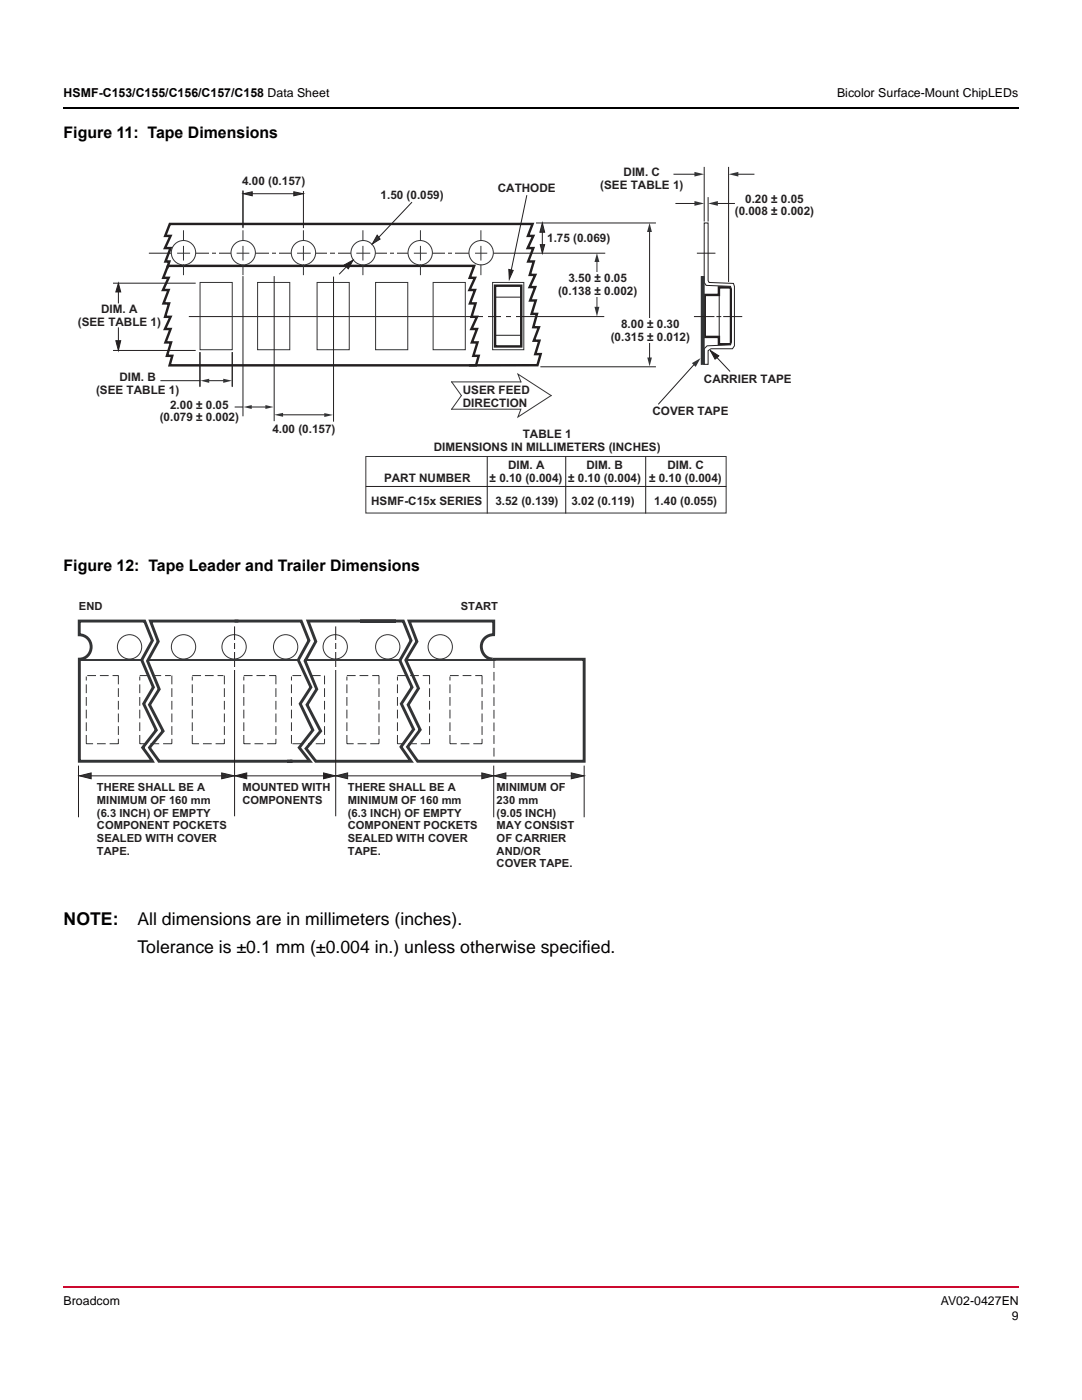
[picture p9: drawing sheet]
<svg xmlns="http://www.w3.org/2000/svg" width="216mm" height="279mm" viewBox="0 0 216 279" stroke-linecap="round" stroke-linejoin="round" font-family="sans-serif">
<path d="M12.5 256.7h.2v.3h-.2z" fill="#cc092f"/>
<path d="M12.7 256.9h190.7" fill="none" stroke="#cc092f" stroke-width=".36"/>
<path d="M12.5 21.4h.2v.4h-.2z" fill="#000"/>
<path d="M12.7 21.6h190.7" fill="none" stroke="#000" stroke-width=".36"/>
<path d="M13 31.8h150.5v73.5h-150.5z" fill="#fff"/>
<path d="M140.6 58.9h2.9v-1.6h2.4v11.4h-2.4v-1.5h-2.9z" fill="none" stroke="#231f20" stroke-width=".49"/>
<path d="M143.5 58.7v8.7" fill="none" stroke="#231f20" stroke-width=".2"/>
<path d="M140.5 44.5h.8v11.5l.2 .4 4.9 .2 .1 .5v11.9l-.3 .6h-4.3l-.6 .4v2.7h-.8v-3.1l.6-.6 4.7-.2 .2-.6v-10.5l-.2-.6-4.9-.1-.4-.6z" fill="#fff"/>
<path d="M140.5 44.5h.8v11.5l.2 .4 4.9 .2 .1 .5v11.9l-.3 .6h-4.3l-.6 .4v2.7h-.8v-3.1l.6-.6 4.7-.2 .2-.6v-10.5l-.2-.6-4.9-.1-.4-.6z" fill="none" stroke="#231f20" stroke-width=".2"/>
<path d="M33.5 53.1h61.1l-.9 2.3h1.1l-1.1 2.5h1.1l-1 2.7h1.1l-.8 2.6h1.1l-1.1 2.5h1.1l-1 2.6h1.1l-.9 2.7h1.1l-.5 1.9h-61.2l.6-1.9h-1.1l.8-2.7h-1.1l1-2.6h-1.1l1.1-2.5h-1.1l.8-2.6h-1.1l1-2.7h-1.1l1.1-2.5h-1z" fill="#fff"/>
<path d="M33.5 53.1h61.1l-.9 2.3h1.1l-1.1 2.5h1.1l-1 2.7h1.1l-.8 2.6h1.1l-1.1 2.5h1.1l-1 2.6h1.1l-.9 2.7h1.1l-.5 1.9h-61.2l.6-1.9h-1.1l.8-2.7h-1.1l1-2.6h-1.1l1.1-2.5h-1.1l.8-2.6h-1.1l1-2.7h-1.1l1.1-2.5h-1z" fill="none" stroke="#231f20" stroke-width=".49"/>
<path d="M139.9 55.2h.6v17.5h-.6z" fill="#323436"/>
<path d="M139.9 55.2h.6v17.5h-.6z" fill="none" stroke="#323436" stroke-width=".2"/>
<path d="M140.5 33.4v10.7M141.3 39.4v4.7" fill="none" stroke="#231f20" stroke-width=".2"/>
<path d="M141.3 40.6l1.9-.5v1z" fill="#323436"/>
<path d="M143.2 40.6h3.3" fill="none" stroke="#231f20" stroke-width=".2"/>
<path d="M138.6 40.1l1.9 .5-1.9 .5z" fill="#323436"/>
<path d="M29.8 50.5h90.9M107 44.5h23.8M134.9 40.6h3.7M37.8 63.2h82.7" fill="none" stroke="#231f20" stroke-width=".2"/>
<path d="M98.3 56.4h6.2v13.4h-6.2z" fill="none" stroke="#323436" stroke-width=".2"/>
<g fill="#323436">
<path d="M64.7 82.4l1.8 .4-1.8 .4z"/>
<path d="M129.2 71.4h.9l-.5 1.7z"/>
<path d="M129.6 44.5l.5 1.8h-1z"/>
</g>
<path d="M129.6 46.3v25.1" fill="none" stroke="#231f20" stroke-width=".2"/>
<g fill="#323436">
<path d="M118.6 61.2h1l-.5 2z"/>
<path d="M119.1 50.5l.5 1.8h-1z"/>
</g>
<path d="M119.1 52.3v8.9" fill="none" stroke="#323436" stroke-width=".2"/>
<path d="M48.6 38.7l1.7-.4v.8z" fill="#323436"/>
<path d="M48.6 38.7l1.7-.4v.8z" fill="none" stroke="#231f20" stroke-width=".2"/>
<path d="M58.6 38.3l1.9 .4-1.9 .4z" fill="#323436"/>
<path d="M50.2 38.7h8.6M58.6 38.3l1.9 .4-1.9 .4z" fill="none" stroke="#231f20" stroke-width=".2"/>
<path d="M141.7 69.9l1.7 1.1-.7 .7z" fill="#231f20"/>
<path d="M141.7 69.9l1.7 1.1-.7 .7zM143.1 71.4l2.5 2.7" fill="none" stroke="#231f20" stroke-width=".2"/>
<path d="M122.6 63.6h13.2v4.8h-13.2z" fill="#fff"/>
<path d="M39.9 56.4h6.4v13.4h-6.4zM47.3 50.5h2.5M51.4 56.4h6.4v13.4h-6.4zM59.4 50.5h2.5M63.3 56.4h6.4v13.4h-6.4zM71.1 50.5h2.3M74.9 56.4h6.5v13.4h-6.5zM86.4 56.4h6.4v13.4h-6.4zM90.1 76.2h13.8l-.5-1.5 6.6 4.2-6.6 4.3 .5-1.5h-13.8l2-2.8z" fill="none" stroke="#323436" stroke-width=".2"/>
<path d="M23.6 57.9v2.6M39.9 70.4v6.6M46.3 70.4v6.6" fill="none" stroke="#231f20" stroke-width=".2"/>
<circle cx="36.6" cy="50.4" r="2.43" fill="#fff"/>
<g fill="none" stroke="#323436" stroke-width=".2">
<path d="M35.4 50.5h2.4M36.6 49.2v2.7"/>
<circle cx="36.6" cy="50.4" r="2.43"/>
</g>
<circle cx="48.5" cy="50.4" r="2.43" fill="#fff"/>
<g fill="none" stroke="#323436" stroke-width=".2">
<path d="M47.3 50.5h2.3M48.5 49.2v2.7"/>
<circle cx="48.5" cy="50.4" r="2.43"/>
</g>
<circle cx="60.5" cy="50.4" r="2.43" fill="#fff"/>
<g fill="none" stroke="#323436" stroke-width=".2">
<path d="M59.4 50.5h2.5M60.5 49.2v2.7"/>
<circle cx="60.5" cy="50.4" r="2.43"/>
</g>
<circle cx="72.5" cy="50.4" r="2.43" fill="#fff"/>
<g fill="none" stroke="#323436" stroke-width=".2">
<path d="M71.2 50.5h2.6M72.4 49.2v2.7"/>
<circle cx="72.5" cy="50.4" r="2.43"/>
</g>
<circle cx="83.8" cy="50.4" r="2.43" fill="#fff"/>
<g fill="none" stroke="#323436" stroke-width=".2">
<path d="M82.7 50.5h2.4M83.9 49.2v2.7"/>
<circle cx="83.8" cy="50.4" r="2.43"/>
</g>
<circle cx="96" cy="50.4" r="2.43" fill="#fff"/>
<g fill="none" stroke="#323436" stroke-width=".2">
<path d="M94.9 50.5h2.2M96 49.2v2.7"/>
<circle cx="96" cy="50.4" r="2.43"/>
</g>
<path d="M107.8 48.8h.9l-.5 1.7z" fill="#323436"/>
<path d="M107.8 48.8h.9l-.5 1.7z" fill="none" stroke="#231f20" stroke-width=".2"/>
<path d="M108.2 44.5l.5 1.8h-1z" fill="#323436"/>
<path d="M108.2 44.5l.5 1.8h-1zM108.2 46.3v2.5" fill="none" stroke="#231f20" stroke-width=".2"/>
<path d="M112.5 54.4h13.2v4.9h-13.2z" fill="#fff"/>
<path d="M145.4 33.4v22.8" fill="none" stroke="#231f20" stroke-width=".2"/>
<path d="M145.4 34.8l1.9-.5v.9z" fill="#323436"/>
<path d="M147.3 34.8h3.1" fill="none" stroke="#231f20" stroke-width=".2"/>
<path d="M138.6 34.3l1.9 .5-1.9 .4z" fill="#323436"/>
<path d="M134.5 34.8h4.1M139.2 50.5h3.5" fill="none" stroke="#231f20" stroke-width=".2"/>
<path d="M138.1 72.5l1.7-1-1 1.7z" fill="#323436"/>
<path d="M48.5 38.1v7.2M41.3 76h3.5M138.4 72.8l-7 7.8" fill="none" stroke="#231f20" stroke-width=".2"/>
<path d="M36.6 46.1v1.9M36.6 52.9v1.9M48.5 46.1v1.9M48.5 52.9v1.9M60.5 46.1v1.9M60.5 52.9v1.9M72.4 46.1v1.9M72.4 52.9v1.9M83.9 46.1v1.9M83.9 52.9v1.9M96 46.1v1.9M96 52.9v1.9" fill="none" stroke="#323436" stroke-width=".2"/>
<path d="M68.7 52.9l1.8-1-1 1.7z" fill="#231f20"/>
<path d="M68.7 52.9l1.8-1-1 1.7zM69.1 53.3l-1.4 1.4" fill="none" stroke="#231f20" stroke-width=".2"/>
<path d="M75.3 46.9l.5 .8-1.5 1z" fill="#323436"/>
<path d="M75.3 46.9l.5 .8-1.5 1zM82.1 40.4l-6.6 7" fill="none" stroke="#231f20" stroke-width=".2"/>
<g fill="#fff">
<path d="M102 62h1v2.3h-1z"/>
<path d="M100 62h1v2.3h-1z"/>
<path d="M96.3 62h1v2.3h-1z"/>
</g>
<path d="M73 91.1h71.9v11.3h-71.9z" fill="none" stroke="#323436" stroke-width=".2"/>
<path d="M73.1 97.1h71.7M97.2 91.2v11.2M112.9 91.2v11.2" fill="none" stroke="#231f20" stroke-width=".2"/>
<path d="M101.5 53.8l.9 .2-.8 1.7z" fill="#231f20"/>
<path d="M105.1 39.1l-3.1 14.9M22.7 56.5h16.2M101.5 53.8l.9 .2-.8 1.7z" fill="none" stroke="#231f20" stroke-width=".2"/>
<path d="M54.7 82.8l1.8-.4v.8z" fill="#323436"/>
<path d="M56.5 82.8h8.2" fill="none" stroke="#231f20" stroke-width=".2"/>
<path d="M23.6 56.5l.5 1.8h-1z" fill="#231f20"/>
<path d="M23.6 56.5l.5 1.8h-1z" fill="none" stroke="#231f20" stroke-width=".2"/>
<path d="M23.1 68h1l-.5 1.9z" fill="#231f20"/>
<path d="M22.7 69.9h16.2M23.1 68h1l-.5 1.9zM39.9 70.4v6.7M46.3 70.4v6.7" fill="none" stroke="#231f20" stroke-width=".2"/>
<g fill="#323436">
<path d="M40 76l1.7-.4v.8z"/>
<path d="M44.5 75.6l1.8 .4-1.8 .4z"/>
</g>
<path d="M48.5 38.2v7.2M60.5 38.2v7.2M48.5 55.2v27.8M54.7 55.2v28.8M66.6 55.3v28.7M32.1 76h7.8" fill="none" stroke="#231f20" stroke-width=".2"/>
<g fill="#323436">
<path d="M48.6 81.2l1.6-.4v.8z"/>
<path d="M53 80.8l1.6 .4-1.6 .4z"/>
</g>
<path d="M46.9 81.2h1.5M50.2 81.2h2.8" fill="none" stroke="#231f20" stroke-width=".2"/>
<g fill="#fff">
<path d="M90.2 49.9h.6v1.3h-.6z"/>
<path d="M88.8 49.9h.5v1.3h-.5z"/>
<path d="M78.7 49.9h.6v1.3h-.6z"/>
<path d="M77.3 49.9h.5v1.3h-.5z"/>
<path d="M66.8 49.9h.6v1.3h-.6z"/>
<path d="M65.3 49.9h.6v1.3h-.6z"/>
<path d="M55 49.9h.6v1.3h-.6z"/>
<path d="M53.6 49.9h.6v1.3h-.6z"/>
<path d="M43.1 49.9h.6v1.3h-.6z"/>
<path d="M41.6 49.9h.6v1.3h-.6z"/>
</g>
<path d="M33.4 53.5l.4-1.3h-.8l1-2.7h-1.1l1.1-2.4h-1l.9-2.4h72.4l-1 2.4h1.1l-1.1 2.4h1.1l-1 2.7h1.1l-.8 2.7h1.1l-1.1 2.4h1.1l-1 2.7h1.1l-.8 2.6h1l-.7 2.7h1.1l-1 2.7h1.1l-.8 2.7h1.1l-.7 2.2h-13.6M98.8 57h5.2v12.1h-5.2z" fill="none" stroke="#231f20" stroke-width=".49"/>
<path d="M98.8 59.3h5.2M23.6 65.4v2.9M98.8 66.9h5.2M107.9 73.2h22.9M128.8 91.2v11.2" fill="none" stroke="#231f20" stroke-width=".2"/>
<path d="M138.6 63.2h9.4" fill="none" stroke="#231f20" stroke-width=".2" stroke-dasharray="3.9 .6 .8 .6"/>
<g fill="#fff">
<path d="M13 118.1h107v57.6h-107z"/>
<circle cx="25.9" cy="129.1" r="2.43"/>
</g>
<circle cx="25.9" cy="129.1" r="2.43" fill="none" stroke="#323436" stroke-width=".2"/>
<circle cx="36.6" cy="129.1" r="2.43" fill="#fff"/>
<circle cx="36.6" cy="129.1" r="2.43" fill="none" stroke="#323436" stroke-width=".2"/>
<circle cx="46.7" cy="129.1" r="2.43" fill="#fff"/>
<circle cx="46.7" cy="129.1" r="2.43" fill="none" stroke="#323436" stroke-width=".2"/>
<circle cx="57" cy="129.1" r="2.43" fill="#fff"/>
<circle cx="57" cy="129.1" r="2.43" fill="none" stroke="#323436" stroke-width=".2"/>
<circle cx="66.9" cy="129.1" r="2.43" fill="#fff"/>
<circle cx="66.9" cy="129.1" r="2.43" fill="none" stroke="#323436" stroke-width=".2"/>
<circle cx="77.4" cy="129.1" r="2.43" fill="#fff"/>
<circle cx="77.4" cy="129.1" r="2.43" fill="none" stroke="#323436" stroke-width=".2"/>
<circle cx="87.8" cy="129.1" r="2.43" fill="#fff"/>
<circle cx="87.8" cy="129.1" r="2.43" fill="none" stroke="#323436" stroke-width=".2"/>
<path d="M15.8 123.9h13.1l1.5 3.9-2.1 3.9 2.3 5.5-1.9 3.3 2.5 5.2-2.7 3.5 1.9 2.7h-14.6v-20.4a2.43 2.43 0 0 0 2.4-2.4 2.43 2.43 0 0 0-2.4-2.4zM47.1 123.9h13l1.6 3.9-2.2 3.9 2.5 5.5-2.1 3.3 2.5 5.2-2.7 3.5 2.1 2.7h-3.6M47.3 123.9h-17.3l1.6 4.1-2.2 3.9 2.4 5.6-2 3.2 2.7 5.2-2.7 3.3 1.9 2.7h26.7h-.8M72.1 123.9h8.4l1.5 3.9-2.2 4 2.4 5.4-2.1 3.3 2.4 5.1-2.5 3.5 2 2.8h-19l-1.9-2.5 2.9-3.5-2.7-5.2 1.9-3.2-2.3-5.6 2.1-3.9-1.5-4.1h17.2M98.3 131.5a2.46 2.46 0 0 1-2.3-2.5 2.46 2.46 0 0 1 2.5-2.4v-2.7h-16.9l1.6 4.1-2.2 3.7 2.5 5.7-2.1 3.3 2.4 4.9-2.5 3.5 2 2.8h33.3v-20.3h-18.2" fill="none" stroke="#323436" stroke-width=".58"/>
<g fill="none" stroke="#323436" stroke-width=".2" stroke-dasharray="1.7 .8" stroke-linecap="butt">
<path d="M17.4 134.8h6.2M23.6 134.8v13.6M27.9 134.8h6.2M34.3 134.8v13.6M38.4 134.8h6.2M44.8 134.8v13.6M48.7 134.8h6.4M55.1 134.8v13.6M58.4 134.8h2.5M62.2 134.8h2.4M64.8 134.8v13.6M69.2 134.8h6.4"/>
<path d="M75.6 134.8v13.6M79.3 134.8h6.4M85.7 134.8v13.6M89.8 134.8h6.4M96.2 134.8v13.6M98.6 131.6v20.1M17.2 148.4v-13.4M23.6 148.4h-6.4M27.9 148.4v-13.4M34.3 148.4h-6.4M38.4 148.4v-13.4M44.8 148.4h-6.4"/>
<path d="M48.7 148.4v-13.4M55.1 148.4h-6.4M58.2 148.4v-13.4M60.1 148.4h-1.9M64.8 148.4h-3.3M69.2 148.4v-13.4M75.6 148.4h-6.4M79.3 148.4v-13.4M85.7 148.4h-6.4M89.8 148.4v-13.4M96.2 148.4h-6.4"/>
</g>
<path d="M46.8 125.1v37.7M67 125.1v37.7M15.7 152.9v10.1M98.5 152.9v10.1M116.6 152.9v10.1" fill="none" stroke="#231f20" stroke-width=".2"/>
<path d="M16.1 131.7h12M29.7 131.7h29.6M60.9 131.7h18.6M81.1 131.7h17.6" fill="none" stroke="#323436" stroke-width=".39"/>
<path d="M46.9 154.8l2.3-.5v1.1z" fill="#231f20"/>
<path d="M46.9 154.8l2.3-.5v1.1z" fill="none" stroke="#231f20" stroke-width=".2"/>
<path d="M64.6 154.3l2.3 .5-2.3 .6z" fill="#231f20"/>
<path d="M49.2 154.8h15.7M64.6 154.3l2.3 .5-2.3 .6z" fill="none" stroke="#231f20" stroke-width=".2"/>
<path d="M67 154.8l2.4-.5v1.1z" fill="#323436"/>
<path d="M67 154.8l2.4-.5v1.1z" fill="none" stroke="#231f20" stroke-width=".2"/>
<path d="M96.1 154.3l2.4 .5-2.4 .6z" fill="#323436"/>
<path d="M69.4 154.8h26.7M96.1 154.3l2.4 .5-2.4 .6z" fill="none" stroke="#231f20" stroke-width=".2"/>
<path d="M98.6 154.8l2.3-.5v1.1z" fill="#323436"/>
<path d="M98.6 154.8l2.3-.5v1.1z" fill="none" stroke="#231f20" stroke-width=".2"/>
<path d="M114 154.3l2.5 .5-2.5 .6z" fill="#323436"/>
<path d="M100.9 154.8h13.1M114 154.3l2.5 .5-2.5 .6z" fill="none" stroke="#231f20" stroke-width=".2"/>
<path d="M15.9 154.8l2.3-.5v1.1z" fill="#323436"/>
<path d="M15.9 154.8l2.3-.5v1.1z" fill="none" stroke="#231f20" stroke-width=".2"/>
<path d="M44.2 154.3l2.6 .5-2.6 .6z" fill="#323436"/>
<path d="M18.2 154.8h26.8M44.2 154.3l2.6 .5-2.6 .6z" fill="none" stroke="#231f20" stroke-width=".2"/>
<g fill="#fff">
<path d="M45.8 127.6h1.8v.6h-1.8z"/>
<path d="M45.8 129.6h1.8v.6h-1.8z"/>
<path d="M66 127.6h1.8v.6h-1.8z"/>
<path d="M66 129.6h1.8v.6h-1.8z"/>
<path d="M45.8 133.1h1.8v.6h-1.8z"/>
<path d="M66 133.1h1.8v.6h-1.8z"/>
</g>
<g font-size="3.5">
<text x="12.7" y="184.5">NOTE:</text>
<text x="27.4" y="184.5">All dimensions are in millimeters (inches).</text>
<text x="27.4" y="190.2">Tolerance is ±0.1 mm (±0.004 in.) unless otherwise specified.</text>
</g>
<g font-size="3.2">
<text x="12.7" y="27.5">Figure 11: Tape Dimensions</text>
<text x="12.7" y="113.9">Figure 12: Tape Leader and Trailer Dimensions</text>
</g>
<g font-size="2.5">
<text x="12.7" y="19.4">HSMF-C153/C155/C156/C157/C158 Data Sheet</text>
<text x="167" y="19.4">Bicolor Surface-Mount ChipLEDs</text>
<text x="12.7" y="260.3">Broadcom</text>
<text x="187.7" y="260.3">AV02-0427EN</text>
<text x="201.9" y="263.5">9</text>
</g>
<g font-size="2.3" fill="#231f20">
<text x="124.4" y="35.2">DIM. C</text>
<text x="48.3" y="36.9">4.00 (0.157)</text>
<text x="75.9" y="39.6">1.50 (0.059)</text>
<text x="99.3" y="38.4">CATHODE</text>
<text x="119.8" y="37.7">(SEE TABLE 1)</text>
<text x="148.7" y="40.4">0.20 ± 0.05</text>
<text x="146.6" y="42.9">(0.008 ± 0.002)</text>
<text x="109.2" y="48.3">1.75 (0.069)</text>
<text x="111.4" y="58.9">(0.138 ± 0.002)</text>
<text x="113.4" y="56.4">3.50 ± 0.05</text>
<text x="15.5" y="65">(SEE TABLE 1)</text>
<text x="20.2" y="62.5">DIM. A</text>
<text x="123.9" y="65.5">8.00 ± 0.30</text>
<text x="121.9" y="68">(0.315 ± 0.012)</text>
<text x="23.8" y="76">DIM. B</text>
<text x="140.5" y="76.5">CARRIER TAPE</text>
<text x="19.2" y="78.6">(SEE TABLE 1)</text>
<text x="34" y="81.6">2.00 ± 0.05</text>
<text x="92.4" y="78.6">USER FEED</text>
<text x="92.4" y="81.2">DIRECTION</text>
<text x="130.2" y="82.7">COVER TAPE</text>
<text x="31.9" y="84.1">(0.079 ± 0.002)</text>
<text x="54.3" y="86.4">4.00 (0.157)</text>
<text x="86.6" y="89.9">DIMENSIONS IN MILLIMETERS (INCHES)</text>
<text x="104.3" y="87.4">TABLE 1</text>
<text x="101.4" y="93.6">DIM. A</text>
<text x="117" y="93.6">DIM. B</text>
<text x="133.2" y="93.6">DIM. C</text>
<text x="74.1" y="100.7">HSMF-C15x SERIES</text>
<text x="76.6" y="96.2">PART NUMBER</text>
<text x="97.7" y="96.2">± 0.10 (0.004)</text>
<text x="98.8" y="100.7">3.52 (0.139)</text>
<text x="113.4" y="96.2">± 0.10 (0.004)</text>
<text x="114" y="100.7">3.02 (0.119)</text>
<text x="129.5" y="96.2">± 0.10 (0.004)</text>
<text x="130.5" y="100.7">1.40 (0.055)</text>
</g>
<g font-size="2.2" fill="#231f20">
<text x="15.8" y="121.8">END</text>
<text x="92" y="121.8">START</text>
<text x="19.4" y="157.9">THERE SHALL BE A</text>
<text x="19.4" y="160.5">MINIMUM OF 160 mm</text>
<text x="48.4" y="157.9">MOUNTED WITH</text>
<text x="48.4" y="160.5">COMPONENTS</text>
<text x="69.4" y="157.9">THERE SHALL BE A</text>
<text x="69.4" y="160.5">MINIMUM OF 160 mm</text>
<text x="99.1" y="157.9">MINIMUM OF</text>
<text x="99.1" y="160.5">230 mm</text>
<text x="19.4" y="163">(6.3 INCH) OF EMPTY</text>
<text x="19.4" y="165.5">COMPONENT POCKETS</text>
<text x="69.4" y="163">(6.3 INCH) OF EMPTY</text>
<text x="69.4" y="165.5">COMPONENT POCKETS</text>
<text x="99.1" y="163">(9.05 INCH)</text>
<text x="99.1" y="165.5">MAY CONSIST</text>
<text x="19.4" y="168">SEALED WITH COVER</text>
<text x="19.4" y="170.6">TAPE.</text>
<text x="69.4" y="168">SEALED WITH COVER</text>
<text x="69.4" y="170.6">TAPE.</text>
<text x="99.1" y="168">OF CARRIER</text>
<text x="99.1" y="170.6">AND/OR</text>
<text x="99.1" y="173.1">COVER TAPE.</text>
</g>
</svg>
